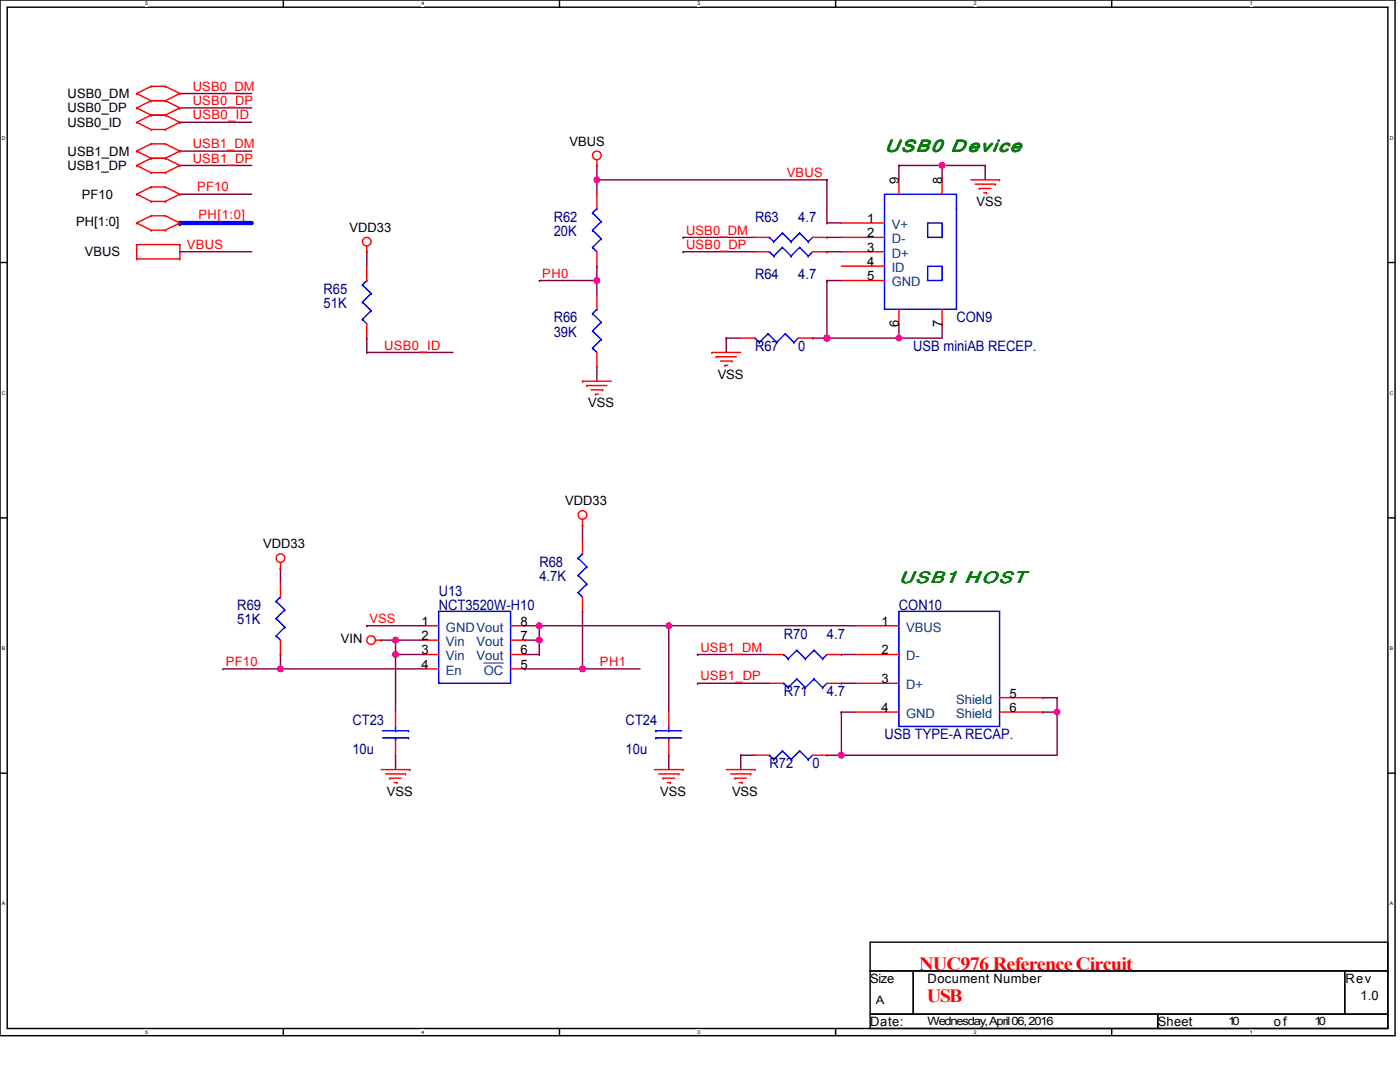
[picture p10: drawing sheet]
<svg xmlns="http://www.w3.org/2000/svg" width="279mm" height="216mm" viewBox="0 0 279 216" stroke-linecap="round" stroke-linejoin="round" font-family="sans-serif">
<path d="M0 0h278.4v206.7h-278.4zM1.4 1.4h275.6v203.8h-275.6z" fill="none" stroke="#000" stroke-width=".29"/>
<g fill="#fff">
<path d="M29 .2h.6v1.1h-.6z"/>
<path d="M29 205.4h.6v1.1h-.6z"/>
</g>
<path d="M56.5 0v1.4M56.5 205.2v1.5" fill="none" stroke="#000" stroke-width=".29"/>
<g fill="#fff">
<path d="M84.1 .2h.6v1.1h-.6z"/>
<path d="M84.1 205.4h.6v1.1h-.6z"/>
</g>
<path d="M111.7 0v1.4M111.7 205.2v1.5" fill="none" stroke="#000" stroke-width=".29"/>
<g fill="#fff">
<path d="M139.2 .2h.6v1.1h-.6z"/>
<path d="M139.2 205.4h.6v1.1h-.6z"/>
</g>
<path d="M166.8 0v1.4M166.8 205.2v1.5" fill="none" stroke="#000" stroke-width=".29"/>
<g fill="#fff">
<path d="M194.3 .2h.6v1.1h-.6z"/>
<path d="M194.3 205.4h.6v1.1h-.6z"/>
</g>
<path d="M221.9 0v1.4M221.9 205.2v1.5" fill="none" stroke="#000" stroke-width=".29"/>
<g fill="#fff">
<path d="M249.4 .2h.6v1.1h-.6z"/>
<path d="M249.4 205.4h.6v1.1h-.6z"/>
<path d="M.4 26.9h.7v1.2h-.7z"/>
<path d="M277.3 26.9h.8v1.2h-.8z"/>
<path d="M.4 77.9h.7v1.1h-.7z"/>
<path d="M277.3 77.9h.8v1.1h-.8z"/>
</g>
<path d="M0 52.4h1.4M277 52.4h1.4" fill="none" stroke="#000" stroke-width=".29"/>
<g fill="#fff">
<path d="M.4 128.8h.7v1.2h-.7z"/>
<path d="M277.3 128.8h.7v1.2h-.7z"/>
</g>
<path d="M0 103.3h1.4M277 103.3h1.4" fill="none" stroke="#000" stroke-width=".29"/>
<g fill="#fff">
<path d="M.4 179.7h.7v1.2h-.7z"/>
<path d="M277.3 179.7h.7v1.2h-.7z"/>
</g>
<path d="M0 154.3h1.4M277 154.3h1.4" fill="none" stroke="#000" stroke-width=".29"/>
<g fill="none" stroke="#800040" stroke-width=".29">
<path d="M119.1 35.9h.1M119.1 33h.1M119.1 33v5.8M119.1 35.9h45.9M165 35.9h.1M165 35.9v8.6M179.4 33h.1M179.4 33h17.2M179.4 33v2.9M188 33h.1M188 33v2.9M196.6 33h.1"/>
<path d="M196.6 33v2.9M73.2 50.2h.1M73.2 50.2v2.9M107.6 56h.1M107.6 56h11.5M119.1 53.1h.1M119.1 56h.1M119.1 53.1v5.7M136.3 50.2h.1M136.3 47.4h.1M136.3 50.2h14.4M136.3 47.4h14.4"/>
<path d="M165 47.4h.1M165 50.2h.1M165 44.5h.1M165 56h.1M165 50.2h2.9M165 47.4h2.9M165 56v11.5M165 44.5h2.9M165 56h2.9M73.2 67.5h.1M73.2 70.3h.1M73.2 67.5v2.8"/>
<path d="M73.2 70.3h17.2M119.1 73.2h.1M119.1 73.2v2.9M145 67.5h.1M145 67.5h2.8M145 67.5v2.8M162.2 67.5h.1M165 67.5h.1M179.4 64.6h.1M179.4 67.5h.1M179.4 64.6v2.9M188 64.6h.1"/>
<path d="M188 64.6v2.9h-25.8M56 113.4h.1M56 113.4v2.8M116.2 104.8h.1M116.2 104.8v2.8M44.5 133.5h.1M44.5 133.5h40.2M56 133.5h.1M56 130.6h.1M56 130.6v2.9M73.2 124.9h.1M73.2 124.9h11.5"/>
<path d="M76.1 127.7h.1M76.1 127.7h8.6M78.9 130.6h.1M78.9 127.7h.1M78.9 130.6h5.8M78.9 127.7v14.4M104.8 133.5h.1M104.8 133.5h22.9M104.8 124.9h2.8M107.6 124.9h.1M116.2 133.5h.1M116.2 122h.1"/>
<path d="M116.2 122v11.5M133.5 124.9h.1M133.5 124.9h37.3M133.5 124.9v17.2M139.2 136.3h.1M139.2 130.6h.1M139.2 130.6h14.4M139.2 136.3h14.4M167.9 130.6h.1M167.9 136.3h.1M167.9 130.6h2.9M167.9 136.3h2.9"/>
<path d="M208.1 139.2h.1M208.1 139.2h2.9M211 139.2h.1M211 139.2v11.5h-46M78.9 150.7h.1M78.9 150.7v2.9M133.5 150.7h.1M133.5 150.7v2.9M147.8 150.7h.1M147.8 150.7h2.9M147.8 150.7v2.9M165 150.7h.1"/>
<path d="M167.9 142.1h.1M167.9 150.7h.1M167.9 142.1h2.9M167.9 142.1v8.6M208.1 142.1h.1M208.1 142.1h2.9M211 142.1h.1"/>
</g>
<path d="M35.9 44.5h14.3" fill="none" stroke="#00f" stroke-width=".86"/>
<circle cx="35.9" cy="44.5" r=".43" fill="#00f"/>
<g fill="none" stroke="#800040" stroke-width=".29">
<path d="M35.9 18.7h.1M35.9 18.7h14.3M35.9 38.8h.1M35.9 24.4h.1M35.9 21.5h.1M35.9 33h.1M35.9 30.1h.1M35.9 38.8h14.3M35.9 24.4h14.3M35.9 21.5h14.3M35.9 33h14.3M35.9 30.1h14.3"/>
<path d="M35.9 50.2h.1M35.9 50.2h14.3M104.8 127.7h.1M104.8 130.6h2.8M104.8 127.7h2.8M107.6 130.6h.1M107.6 127.7h.1M107.6 124.9h.1M107.6 124.9v5.7M107.6 124.9h25.9M133.5 124.9h.1"/>
</g>
<g fill="none" stroke="#f00" stroke-width=".29">
<path d="M27.3 18.7h.1M27.3 18.7l2.8 1.4M30.1 17.2h.1M30.1 17.2l-2.8 1.5M30.1 17.2h2.9M33 17.2h.1M33 17.2l2.9 1.5M35.9 18.7h.1M35.9 18.7l-2.9 1.4M27.3 24.4h.1M27.3 38.8h.1M27.3 21.5h.1"/>
<path d="M27.3 33h.1M27.3 30.1h.1M27.3 24.4l2.8 1.4M27.3 38.8l2.8 1.4M27.3 21.5l2.8 1.5M27.3 33l2.8 1.4M27.3 30.1l2.8 1.5M30.1 23h.1M30.1 25.8h.1M30.1 37.3h.1M30.1 20.1h.1M30.1 31.6h.1"/>
<path d="M30.1 34.4h.1M30.1 28.7h.1M30.1 23l-2.8 1.4M30.1 23h2.9M30.1 25.8h2.9M30.1 37.3l-2.8 1.5M30.1 37.3h2.9M30.1 20.1l-2.8 1.4M30.1 20.1h2.9M30.1 31.6l-2.8 1.4M30.1 31.6h2.9M30.1 34.4h2.9"/>
<path d="M30.1 28.7l-2.8 1.4M30.1 28.7h2.9M33 23h.1M33 25.8h.1M33 37.3h.1M33 20.1h.1M33 31.6h.1M33 34.4h.1M33 28.7h.1M33 23l2.9 1.4M33 37.3l2.9 1.5M33 20.1l2.9 1.4"/>
<path d="M33 31.6l2.9 1.4M33 28.7l2.9 1.4M35.9 24.4h.1M35.9 38.8h.1M35.9 21.5h.1M35.9 33h.1M35.9 30.1h.1M35.9 24.4l-2.9 1.4M35.9 38.8l-2.9 1.4M35.9 21.5l-2.9 1.5M35.9 33l-2.9 1.4M35.9 30.1l-2.9 1.5"/>
<path d="M119.1 33h.1M119.1 31.9v1.1M119.1 38.8v2.8M179.4 35.9v2.9M188 35.9v2.9M193.7 35.9h5.8M194.6 36.7h4M195.5 37.6h.1M195.5 37.6h2.3M196.3 38.5h.6M196.9 38.5h.1M198.6 36.7h.1"/>
<path d="M199.5 35.9h.1M27.3 44.5h.1M27.3 51.7h.1M27.3 48.8h.1M27.3 44.5l2.8 1.4M27.3 48.8h8.6M27.3 51.7h8.6M27.3 48.8v2.9M30.1 43.1h.1M30.1 45.9h.1M30.1 40.2h.1M30.1 43.1l-2.8 1.4"/>
<path d="M30.1 43.1h2.9M30.1 45.9h2.9M30.1 40.2h2.9M33 43.1h.1M33 45.9h.1M33 40.2h.1M33 43.1l2.9 1.4M35.9 44.5h.1M35.9 48.8h.1M35.9 51.7h.1M35.9 44.5l-2.9 1.4M35.9 48.8v2.9"/>
<path d="M73.2 50.2h.1M73.2 49.1v1.1M73.2 53.1v2.9M119.1 50.2v2.9M119.1 58.8v2.9M150.7 47.4h2.9M150.7 50.2h2.9M162.2 47.4h2.8M162.2 50.2h2.8M167.9 47.4h8.6M167.9 44.5h8.6M167.9 50.2h8.6"/>
<path d="M167.9 53.1h8.6M167.9 56h8.6M73.2 64.6v2.9M116.2 76.1h.1M116.2 76.1h5.8M117.1 76.9h.1M117.1 76.9h4M118 77.8h2.3M118.8 78.7h.1M118.8 78.7h.6M119.1 70.3v2.9M120.3 77.8h.1"/>
<path d="M142.1 70.3h.1M142.1 70.3h5.7M142.9 71.2h.1M142.9 71.2h4.1M143.8 72h2.3M144.7 72.9h.1M144.7 72.9h.5M146.1 72h.1M147.8 67.5h2.9M159.3 67.5h2.9M179.4 61.7v2.9M188 61.7v2.9"/>
<path d="M56 113.4h.1M56 112.2v1.2M56 116.2v2.9M116.2 104.8h.1M116.2 103.6v1.2M116.2 107.6v2.9M116.2 119.1v2.9M56 127.7v2.9M74.9 127.7h1.2M76.1 127.7h.1M84.7 127.7h2.8M84.7 130.6h2.8"/>
<path d="M84.7 124.9h2.8M84.7 133.5h2.8M101.9 127.7h2.9M101.9 130.6h2.9M101.9 124.9h2.9M101.9 133.5h2.9M153.6 130.6h2.8M153.6 136.3h2.8M165 130.6h2.9M165 136.3h2.9M170.8 130.6h8.6M170.8 136.3h8.6"/>
<path d="M170.8 124.9h8.6M199.5 139.2h8.6M76.1 153.6h5.7M76.9 154.4h4M77.8 155.3h.1M77.8 155.3h2.3M78.7 156.1h.5M78.9 142.1v2.9M78.9 147.8v2.9M79.2 156.1h.1M80.9 154.4h.1M81.8 153.6h.1"/>
<path d="M130.6 153.6h5.7M131.5 154.4h4M132.3 155.3h.1M132.3 155.3h2.3M133.2 156.1h.6M133.5 142.1v2.9M133.5 147.8v2.9M133.8 156.1h.1M135.5 154.4h.1M136.3 153.6h.1M145 153.6h5.7M145.8 154.4h4"/>
<path d="M146.7 155.3h.1M146.7 155.3h2.3M147.5 156.1h.6M148.1 156.1h.1M149.8 154.4h.1M150.7 153.6h.1M150.7 150.7h2.9M162.2 150.7h2.8M170.8 142.1h8.6M199.5 142.1h8.6"/>
<circle cx="119.1" cy="31" r=".86"/>
<circle cx="73.2" cy="48.2" r=".86"/>
<circle cx="56" cy="111.4" r=".86"/>
<circle cx="116.2" cy="102.8" r=".86"/>
<circle cx="74.1" cy="127.7" r=".86"/>
</g>
<path d="M173.7 188h103.3v5.7h-103.3zM173.7 193.7h8.6v8.7h-8.6zM182.3 193.7h86.1v8.7h-86.1zM268.4 193.7h8.6v8.7h-8.6zM173.7 202.4h57.4v2.8h-57.4zM231.1 202.4h45.9v2.8h-45.9z" fill="none" stroke="#000" stroke-width=".29"/>
<g fill="none" stroke="#00f" stroke-width=".29">
<path d="M176.5 38.8h14.4v22.9h-14.4zM72.3 56.8h.1M72.3 56.8l1.8 1.8M73.2 56h.1M73.2 56l-.9 .8M74.1 58.6h.1M74.1 58.6l-1.8 1.7M118.3 49.4h.1M118.3 45.9h.1M118.3 42.5h.1M118.3 49.4l.8 .8M118.3 45.9l1.7 1.8"/>
<path d="M118.3 42.5l1.7 1.7M119.1 41.6h.1M119.1 41.6l-.8 .9M120 47.7h.1M120 44.2h.1M120 47.7l-1.7 1.7M120 44.2l-1.7 1.7M153.6 47.4h.1M153.6 50.2h.1M153.6 47.4l.8 .8M153.6 50.2l.8 .9M154.4 48.2h.1"/>
<path d="M154.4 51.1h.1M156.1 46.5h.1M156.1 49.4h.1M156.1 46.5l1.8 1.7M156.1 46.5l-1.7 1.7M156.1 49.4l1.8 1.7M156.1 49.4l-1.7 1.7M157.9 48.2h.1M157.9 51.1h.1M159.6 46.5h.1M159.6 49.4h.1M159.6 46.5l1.7 1.7"/>
<path d="M159.6 46.5l-1.7 1.7M159.6 49.4l1.7 1.7M159.6 49.4l-1.7 1.7M161.3 48.2h.1M161.3 51.1h.1M162.2 47.4l-.9 .8M162.2 50.2l-.9 .9M185.1 44.5h2.9v2.9h-2.9zM185.1 53.1h2.9v2.9h-2.9zM190.9 41.6h.1M72.3 63.7h.1M72.3 60.3h.1"/>
<path d="M72.3 63.7l.9 .9M72.3 60.3l1.8 1.7M74.1 62h.1M74.1 62l-1.8 1.7M118.3 69.5h.1M118.3 66h.1M118.3 62.6h.1M118.3 69.5l.8 .8M118.3 66l1.7 1.7M118.3 62.6l1.7 1.7M119.1 61.7h.1M119.1 61.7l-.8 .9"/>
<path d="M120 67.7h.1M120 64.3h.1M120 67.7l-1.7 1.8M120 64.3l-1.7 1.7M150.7 67.5h.1M150.7 67.5l.9 .8M151.6 68.3h.1M153.3 66.6h.1M153.3 66.6l1.7 1.7M153.3 66.6l-1.7 1.7M155 68.3h.1M156.7 66.6h.1"/>
<path d="M156.7 66.6l1.7 1.7M156.7 66.6l-1.7 1.7M158.4 68.3h.1M159.3 67.5l-.9 .8M55.1 120h.1M55.1 120l1.7 1.7M56 119.1h.1M56 119.1l-.9 .9M115.4 118.3h.1M115.4 114.8h.1M115.4 111.4h.1M115.4 118.3l.8 .8"/>
<path d="M115.4 114.8l1.7 1.7M115.4 111.4l1.7 1.7M116.2 110.5h.1M116.2 110.5l-.8 .9M117.1 116.5h.1M117.1 113.1h.1M117.1 116.5l-1.7 1.8M117.1 113.1l-1.7 1.7M55.1 126.9h.1M55.1 123.4h.1M55.1 126.9l.9 .8M55.1 123.4l1.7 1.7"/>
<path d="M56.8 125.1h.1M56.8 121.7h.1M56.8 125.1l-1.7 1.8M56.8 121.7l-1.7 1.7M87.5 122h14.4v14.3h-14.4zM156.4 130.6h.1M156.4 136.3h.1M156.4 130.6l.9 .9M156.4 136.3l.9 .9M157.3 131.5h.1M157.3 137.2h.1M159 129.7h.1"/>
<path d="M159 135.5h.1M159 129.7l1.7 1.8M159 129.7l-1.7 1.8M159 135.5l1.7 1.7M159 135.5l-1.7 1.7M160.7 131.5h.1M160.7 137.2h.1M162.5 129.7h.1M162.5 135.5h.1M162.5 129.7l1.7 1.8M162.5 129.7l-1.8 1.8M162.5 135.5l1.7 1.7"/>
<path d="M162.5 135.5l-1.8 1.7M164.2 131.5h.1M164.2 137.2h.1M165 130.6l-.8 .9M165 136.3l-.8 .9M179.4 122h20.1v23h-20.1zM76.4 145.8h5.1M76.4 147.3h5.1M78.9 147.3h.1M78.9 145.8h.1M78.9 145v.8M78.9 147.3v.5"/>
<path d="M81.5 145.8h.1M81.5 147.3h.1M130.9 145.8h.1M130.9 147.3h.1M130.9 145.8h5.2M130.9 147.3h5.2M133.5 147.3h.1M133.5 145.8h.1M133.5 145v.8M133.5 147.3v.5M153.6 150.7h.1M153.6 150.7l.8 .9"/>
<path d="M154.4 151.6h.1M156.1 149.8h.1M156.1 149.8l1.8 1.8M156.1 149.8l-1.7 1.8M157.9 151.6h.1M159.6 149.8h.1M159.6 149.8l1.7 1.8M159.6 149.8l-1.7 1.8M161.3 151.6h.1M162.2 150.7l-.9 .9"/>
</g>
<path d="M96.6 132.3h3.9" fill="none" stroke="#004080" stroke-width=".2"/>
<circle cx="56" cy="133.5" r=".57" fill="#f0f"/>
<circle cx="56" cy="133.5" r=".57" fill="none" stroke="#f0f" stroke-width=".29"/>
<circle cx="133.5" cy="124.9" r=".57" fill="#f0f"/>
<circle cx="133.5" cy="124.9" r=".57" fill="none" stroke="#f0f" stroke-width=".29"/>
<circle cx="211" cy="142.1" r=".57" fill="#f0f"/>
<circle cx="211" cy="142.1" r=".57" fill="none" stroke="#f0f" stroke-width=".29"/>
<circle cx="167.9" cy="150.7" r=".57" fill="#f0f"/>
<circle cx="167.9" cy="150.7" r=".57" fill="none" stroke="#f0f" stroke-width=".29"/>
<circle cx="179.4" cy="67.5" r=".57" fill="#f0f"/>
<circle cx="179.4" cy="67.5" r=".57" fill="none" stroke="#f0f" stroke-width=".29"/>
<circle cx="119.1" cy="35.9" r=".57" fill="#f0f"/>
<circle cx="119.1" cy="35.9" r=".57" fill="none" stroke="#f0f" stroke-width=".29"/>
<circle cx="78.9" cy="130.6" r=".57" fill="#f0f"/>
<circle cx="78.9" cy="130.6" r=".57" fill="none" stroke="#f0f" stroke-width=".29"/>
<circle cx="165" cy="67.5" r=".57" fill="#f0f"/>
<circle cx="165" cy="67.5" r=".57" fill="none" stroke="#f0f" stroke-width=".29"/>
<circle cx="188" cy="33" r=".57" fill="#f0f"/>
<circle cx="188" cy="33" r=".57" fill="none" stroke="#f0f" stroke-width=".29"/>
<circle cx="119.1" cy="56" r=".57" fill="#f0f"/>
<circle cx="119.1" cy="56" r=".57" fill="none" stroke="#f0f" stroke-width=".29"/>
<circle cx="116.2" cy="133.5" r=".57" fill="#f0f"/>
<circle cx="116.2" cy="133.5" r=".57" fill="none" stroke="#f0f" stroke-width=".29"/>
<circle cx="78.9" cy="127.7" r=".57" fill="#f0f"/>
<circle cx="78.9" cy="127.7" r=".57" fill="none" stroke="#f0f" stroke-width=".29"/>
<circle cx="165" cy="67.5" r=".57" fill="#f0f"/>
<circle cx="165" cy="67.5" r=".57" fill="none" stroke="#f0f" stroke-width=".29"/>
<circle cx="107.6" cy="127.7" r=".57" fill="#f0f"/>
<circle cx="107.6" cy="127.7" r=".57" fill="none" stroke="#f0f" stroke-width=".29"/>
<circle cx="107.6" cy="124.9" r=".57" fill="#f0f"/>
<circle cx="107.6" cy="124.9" r=".57" fill="none" stroke="#f0f" stroke-width=".29"/>
<g font-size="3.7" fill="#f00">
<text x="183.4" y="193.6">NUC976 Reference Circuit</text>
<text x="185" y="199.9">USB</text>
</g>
<g font-size="3.4" fill="#008000">
<text x="176.5" y="30.2">USB0 D evice</text>
<text x="176.6" y="30.2">USB0 Device</text>
<text x="179.4" y="116.3">USB1 H OST</text>
<text x="179.5" y="116.3">USB1 HOST</text>
</g>
<g font-size="2.9" fill="#000080">
<text x="110.5" y="44.2">R62</text>
<text x="110.5" y="47.1">20K</text>
<text x="150.7" y="44.2">R63</text>
<text x="159.3" y="44.2">4.7</text>
<text x="64.6" y="58.6">R65</text>
<text x="150.7" y="55.7">R64</text>
<text x="159.3" y="55.7">4.7</text>
<text x="64.6" y="61.4">51K</text>
<text x="110.5" y="64.3">R66</text>
<text x="190.9" y="64.3">CON9</text>
<text x="110.5" y="67.2">39K</text>
<text x="150.7" y="70.1">R67</text>
<text x="159.3" y="70.1">0</text>
<text x="182.3" y="70.1">USB miniAB RECEP.</text>
<text x="107.6" y="113.1">R68</text>
<text x="87.5" y="118.8">U13</text>
<text x="107.6" y="116">4.7K</text>
<text x="47.4" y="121.7">R69</text>
<text x="47.4" y="124.6">51K</text>
<text x="87.5" y="121.7">NCT3520W-H10</text>
<text x="179.4" y="121.7">CON10</text>
<text x="156.4" y="127.5">R70</text>
<text x="165" y="127.5">4.7</text>
<text x="156.4" y="138.9">R71</text>
<text x="165" y="138.9">4.7</text>
<text x="70.3" y="144.7">CT23</text>
<text x="124.9" y="144.7">CT24</text>
<text x="176.5" y="147.5">USB TYPE-A RECAP.</text>
<text x="70.3" y="150.4">10u</text>
<text x="124.9" y="150.4">10u</text>
<text x="153.6" y="153.3">R72</text>
<text x="162.2" y="153.3">0</text>
</g>
<g font-size="2.6">
<text x="13.5" y="22.4">USB0_DP</text>
<text x="13.5" y="19.6">USB0_DM</text>
<text x="13.5" y="25.3">USB0_ID</text>
<text x="113.7" y="29">VBUS</text>
<text x="13.5" y="33.9">USB1_DP</text>
<text x="13.5" y="31">USB1_DM</text>
<text x="16.4" y="39.7">PF10</text>
<text x="179.4" y="36.7" transform="rotate(-90 179.4 36.7)">9</text>
<text x="188" y="36.7" transform="rotate(-90 188 36.7)">8</text>
<text x="194.9" y="41.1">VSS</text>
<text x="15.2" y="45.1">PH[1:0]</text>
<text x="69.8" y="46.3">VDD33</text>
<text x="173.1" y="44.5">1</text>
<text x="173.1" y="47.4">2</text>
<text x="16.9" y="51.1">VBUS</text>
<text x="173.1" y="50.2">3</text>
<text x="173.1" y="53.1">4</text>
<text x="173.1" y="56">5</text>
<text x="179.4" y="65.2" transform="rotate(-90 179.4 65.2)">6</text>
<text x="188" y="65.2" transform="rotate(-90 188 65.2)">7</text>
<text x="143.2" y="75.5">VSS</text>
<text x="117.4" y="81.3">VSS</text>
<text x="112.8" y="100.8">VDD33</text>
<text x="52.5" y="109.4">VDD33</text>
<text x="84.1" y="124.9">1</text>
<text x="103.9" y="124.9">8</text>
<text x="175.9" y="124.9">1</text>
<text x="68" y="128.3">VIN</text>
<text x="84.1" y="127.7">2</text>
<text x="84.1" y="130.6">3</text>
<text x="103.9" y="130.6">6</text>
<text x="103.9" y="127.7">7</text>
<text x="175.9" y="130.6">2</text>
<text x="84.1" y="133.5">4</text>
<text x="103.9" y="133.5">5</text>
<text x="175.9" y="136.3">3</text>
<text x="175.9" y="142.1">4</text>
<text x="201.5" y="139.2">5</text>
<text x="201.5" y="142.1">6</text>
<text x="77.2" y="158.8">VSS</text>
<text x="131.7" y="158.8">VSS</text>
<text x="146.1" y="158.8">VSS</text>
<text x="173.7" y="196.1">Size</text>
<text x="185.1" y="196.1">Document Number</text>
<text x="268.5" y="196.1">Rev</text>
<text x="271.5" y="199.5">1.0</text>
<text x="173.7" y="204.7">Date:</text>
<text x="231.1" y="204.7">Sheet</text>
<text x="254.2" y="204.7">of</text>
</g>
<g font-size="2.6" fill="#f00">
<text x="38.5" y="23.8">USB0_ID</text>
<text x="38.5" y="21">USB0_DP</text>
<text x="38.5" y="18.1">USB0_DM</text>
<text x="38.5" y="29.6">USB1_DM</text>
<text x="38.5" y="32.4">USB1_DP</text>
<text x="157" y="35.3">VBUS</text>
<text x="39.3" y="38.2">PF10</text>
<text x="39.6" y="43.6">PH[1:0]</text>
<text x="136.9" y="46.8">USB0_DM</text>
<text x="37.3" y="49.7">VBUS</text>
<text x="136.9" y="49.7">USB0_DP</text>
<text x="108.2" y="55.4">PH0</text>
<text x="76.6" y="69.8">USB0_ID</text>
<text x="73.8" y="124.3">VSS</text>
<text x="139.8" y="130">USB1_DM</text>
<text x="45.1" y="132.9">PF10</text>
<text x="119.7" y="132.9">PH1</text>
<text x="139.8" y="135.8">USB1_DP</text>
</g>
<g font-size="2.6" fill="#004080">
<text x="178" y="45.7">V+</text>
<text x="178" y="48.5">D-</text>
<text x="178" y="51.4">D+</text>
<text x="178" y="54.3">ID</text>
<text x="178" y="57.1">GND</text>
<text x="89" y="126">GNDVout</text>
<text x="89" y="128.9">Vin</text>
<text x="89" y="131.8">Vin</text>
<text x="95.1" y="131.8">Vout</text>
<text x="95.1" y="128.9">Vout</text>
<text x="180.8" y="126">VBUS</text>
<text x="180.8" y="131.8">D-</text>
<text x="89" y="134.6">En</text>
<text x="96.6" y="134.6">OC</text>
<text x="180.8" y="137.5">D+</text>
<text x="180.8" y="143.2">GND</text>
<text x="190.8" y="140.4">Shield</text>
<text x="190.8" y="143.2">Shield</text>
</g>
<g font-size="2.3">
<text x="174.8" y="200.4">A</text>
<text x="185.1" y="204.4">Wednesday, April 06, 2016</text>
<text x="245.1" y="204.4">10</text>
<text x="262.3" y="204.4">10</text>
</g>
<g font-size="1">
<text x="29" y="1.1">5</text>
<text x="84.1" y="1.1">4</text>
<text x="139.2" y="1.1">3</text>
<text x="194.3" y="1.1">2</text>
<text x="249.4" y="1.1">1</text>
<text x=".4" y="27.8">D</text>
<text x="277.3" y="27.8">D</text>
<text x=".4" y="78.8">C</text>
<text x="277.3" y="78.8">C</text>
<text x=".4" y="129.7">B</text>
<text x="277.3" y="129.7">B</text>
<text x=".4" y="180.7">A</text>
<text x="277.3" y="180.7">A</text>
<text x="29" y="206.3">5</text>
<text x="84.1" y="206.3">4</text>
<text x="139.2" y="206.3">3</text>
<text x="194.3" y="206.3">2</text>
<text x="249.4" y="206.3">1</text>
</g>
</svg>
